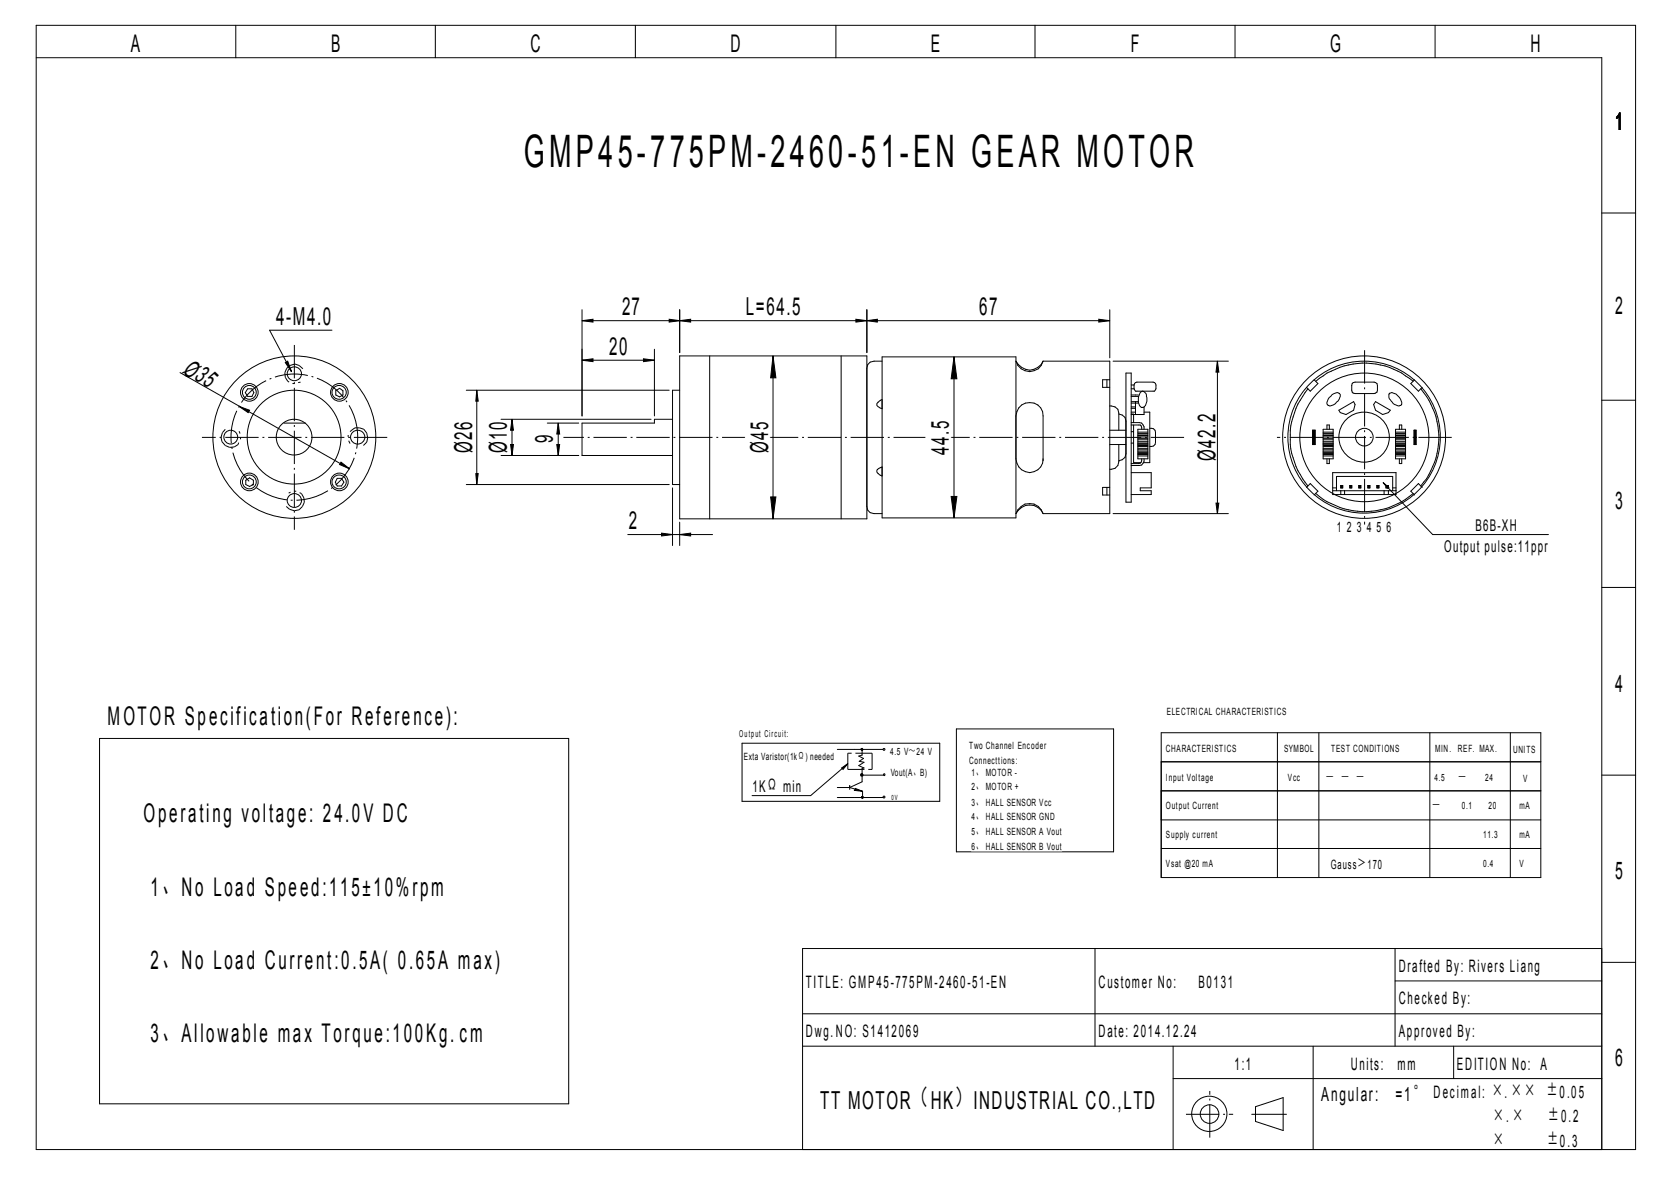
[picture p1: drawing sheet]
<svg xmlns="http://www.w3.org/2000/svg" width="297mm" height="210mm" viewBox="0 0 297 210" stroke-linecap="round" stroke-linejoin="round" font-family="sans-serif">
<g fill="none" stroke="#000" stroke-width=".18">
<path d="M6.4 10.3h278.3v194M6.4 4.5h284.3v199.8h-284.3zM41.9 4.5v5.8M77.4 4.5v5.8M112.9 4.5v5.8M148.6 4.5v5.8M184 4.5v5.8M219.5 4.5v5.8M255.1 4.5v5.8M284.7 37.9h6M59 58.7h-11.1l3.9 7.4M103.5 57h93.8"/>
<path d="M103.5 55v18.9M120.8 55v7.7M154.1 55v7.7M197.3 55v8.6M32 66.2l30.1 17.1M44 69.1h.8l.3 .7-.3 .7h-.8l-.4-.7zM50.5 75.2h3.8M59.7 69.4l.7-.4 .6 .4v.8l-.6 .3-.7-.3zM82.9 69.4h36.1M84.8 69.4v16.7M89.1 74.5h26.6M91 74.5v6.5"/>
<path d="M97.3 75.2h5.6M99.2 75.2v5.8M103.5 64h12.8M116.3 62.1v11.8M119.5 74.5h-3.2v.7h-12.8v5.8h16M120.8 63.3h33.3v28.9h-33.3zM120.8 69.4h-1.3v16.7h1.3M126.2 63.3v28.9M137.4 63.3v28.9M149.5 63.3v28.9M156.8 71h-.2l-.5 .5a.5 .5 0 0 0-.2 .5 .5 .5 0 0 0 .4 .4l.5 .3M156.8 64.2h-1.4l-.7 .2-.4 .4-.2 .7"/>
<path d="M156.8 63.4h23.8v28.6h-23.8zM169.6 63.4v28.6M180.6 73.9a2.41 2.41 0 0 1 2.4-2.3 2.41 2.41 0 0 1 2.4 2.3v8M180.6 64.2a2.61 2.61 0 0 0 2.4 1.6 2.61 2.61 0 0 0 2.4-1.6 2.49 2.49 0 0 1-2.4 1.9 2.49 2.49 0 0 1-2.4-1.9zM185.4 64.2h11.9v27.1h-11.9M196.8 67.5v1.3M197.3 72.2a1.38 1.38 0 0 1 1.6 1.2v3.1M197.3 67.5h-1.3v1.3h1.3M197.3 76.5h2.9M197.3 79h2.9M197.9 64.2h20.5M198.9 79v3.1a1.37 1.37 0 0 1-1.6 1.3"/>
<path d="M198.9 73.6l.6 .2 .5 .4 .2 .7M200.2 66.3h.9v23h-.9zM201.1 73.3h.7M201.1 75.1h1.4a1.02 1.02 0 0 1 .9 1.2M201.1 73.6h.4M201.1 78.8h.4M201.1 76.7h.4M201.1 69.1h.5M201.1 68.4h.5M201.1 70.5h1.3M201.1 70.2h1.3M201.1 71.6h1.3"/>
<path d="M201.1 71.4h1.3M201.1 72.6h.7M201.1 72.3h.7M201.1 75.5h1.6l.2 .5v.3M201.5 73.7v1.4M201.5 75.5v6.7h1.3M201.6 68.4l.1-.2 .4-.3h2.9l.4 .3a1.16 1.16 0 0 1-.2 1.3h-3.4l-.2-.4M201.6 68.4v.7M201.8 71.4v2.3M202.3 78.8h1.7M202.3 79.2h1.7M202.3 79.9h1.7"/>
<path d="M202.3 79.7h1.7M202.3 79.3h1.7M202.3 78.9h1.7M202.3 76.8h1.7M202.3 77.1h1.7M202.3 77.3h1.7M202.3 77.4h1.7M202.3 77.7h1.7M202.3 77.9h1.7M202.3 78.2h1.7M202.3 78.5h1.7M202.3 76.3h1.7v5.2h-1.7z"/>
<path d="M202.7 69.8a.67 .67 0 0 1 .8-.1 .67 .67 0 0 1 .3 .8 1.69 1.69 0 0 1-.6 1.9 .6 .6 0 0 1-.8-.7 2.35 2.35 0 0 1 .3-1.9zM203.4 73.3h1v8.9h-1.1M203.4 72.3v1.4h-2.3M204.4 76.1a.76 .76 0 0 1 1 .7v1.9a.76 .76 0 0 1-1 .6M216.4 64.2v27.1M232.5 69.1a13.3 13.3 0 0 0 0 17.3M233.3 76.5h.5v2.5h-.5zM233.6 67.5l.7 .7-1.4 1.3-.7-.7M233.9 67.7a13 13 0 0 1 7.4-3.1 13 13 0 0 1 9.9 3.1M235.2 78.8h1.8M235.2 79.2h1.8M235.2 79.9h1.8"/>
<path d="M235.2 79.7h1.8M235.2 79.3h1.8M235.2 78.9h1.8M235.2 76.8h1.8M235.2 77.1h1.8M235.2 77.3h1.8M235.2 77.4h1.8M235.2 77.7h1.8M235.2 77.9h1.8M235.2 78.2h1.8M235.2 78.5h1.8M235.2 76.3h1.8v5.2h-1.8z"/>
<path d="M235.9 76.3v-.8h.4v.8M236.7 70.2l.5-.3a.66 .66 0 0 1 .9 0 .66 .66 0 0 1 0 1 2.17 2.17 0 0 1-1.8 1.3 .66 .66 0 0 1-.2-1.2zM238 72.9l2.6-1.5 .3 .5-.3 1-1.3 .8-1-.4zM240.4 68.2l.5-.3h3.4l.5 .3 .1 .3-.1 1.2-.5 .2h-3.8a1.67 1.67 0 0 1-.1-1.7zM244.5 71.4l2.6 1.5-.3 .4-1 .4-1.3-.8-.3-1zM247 69.9h.1a1.82 1.82 0 0 1 2 1.4l.1 .5a.66 .66 0 0 1-1 .2 2.11 2.11 0 0 1-1.3-2zM248.1 78.8h1.8M248.1 79.2h1.8M248.1 79.9h1.8M248.1 79.7h1.8M248.1 79.3h1.8M248.1 78.9h1.8"/>
<path d="M248.1 76.8h1.8M248.1 77.1h1.8M248.1 77.3h1.8M248.1 77.4h1.8M248.1 77.7h1.8M248.1 77.9h1.8M248.1 78.2h1.8M248.1 78.5h1.8M248.1 76.3h1.8v5.2h-1.8zM248.8 76.3v-.8h.4v.8M251.4 76.5h.3v2.5h-.3zM251.5 67.5l-.7 .7 1.3 1.3 .7-.7"/>
<path d="M252.6 69.1a13.2 13.2 0 0 1 0 17.3M284.7 71.1h6M43.7 85.4l.7-.5 .6 .5v.7l-.6 .4-.7-.4zM59.9 85h.8l.4 .7-.4 .7h-.8l-.3-.7zM82.9 86.1h36.1M89.1 81h13.8M111.6 95h15.1M119.5 86.7v10.3M120.8 92.8v4.2M154.1 90l.2 .7 .4 .4 .7 .2h1.4M156.8 83a1.02 1.02 0 0 0-.9 .9l.5 .5 .4 .2M180.6 81.5a2.41 2.41 0 0 0 2.4 2.5 2.41 2.41 0 0 0 2.4-2.5"/>
<path d="M180.9 90.6a2.52 2.52 0 0 1 2.5-1.1 2.52 2.52 0 0 1 2 1.8 2.67 2.67 0 0 0-2.4-1.5 2.67 2.67 0 0 0-2.4 1.5zM196.8 86.6v1.4M197.3 86.6h-1.3v1.4h1.3M197.9 91.3h20.5M200.2 80.6l-.2 .7-.5 .4-.6 .2M201.1 84h3.5v2.7h-1.9v.5h1.9v.7h-3.5M202.3 81h1.7M202.3 80.8h1.7M202.3 80.6h1.7M202.3 80.4h1.7M202.3 80.2h1.7M202.9 81.5a.64 .64 0 0 1-.5 .9h-1.3"/>
<path d="M203.4 81.5a1.02 1.02 0 0 1-.9 1.2h-1.4M232.2 86.6l.7-.6 1.4 1.3-.7 .7M233.9 87.7a13 13 0 0 0 7.4 3.2 13 13 0 0 0 9.9-3.2M235.2 81h1.8M235.2 80.8h1.8M235.2 80.6h1.8M235.2 80.4h1.8M235.2 80.2h1.8M235.9 81.5v.9h.4v-.9M236.9 87.2h11.3M236.9 86.7h.7M236.9 84h11.3v3.9h-11.3z"/>
<path d="M237.6 87.2v-2.5h10v2.5M238.3 86.3h.4v.4h-.4zM238.3 87.2v.7M239 87.2v.7M239.9 86.3h.4v.4h-.4zM241.6 86.3h.3v.4h-.3zM243.2 86.3h.3v.4h-.3zM244.8 86.3h.3v.4h-.3zM245.9 85.8l8.8 9.2h20.6M246 87.2v.7M246.4 86.3h.4v.4h-.4zM246.8 87.2v.7"/>
<path d="M247.6 86.7h.6M248.1 81h1.8M248.1 80.8h1.8M248.1 80.6h1.8M248.1 80.4h1.8M248.1 80.2h1.8M248.8 81.5v.9h.4v-.9M252.8 86.6l-.7-.6-1.3 1.3 .7 .7M284.7 104.4h6M17.7 131.2h83.4v65h-83.4zM131.9 132.1h35.1v10.3h-35.1zM148.8 133.2h4.3"/>
<path d="M148.8 140h2.2M150.7 135.7l-6.6 5.7h-10.4M151 140l2.3 .6v1M151 139.6v.7M153.2 133.4v.8l-.5 .2 .8 .4-.8 .5 .9 .2-.9 .6 .9 .4-.4 .1v.9M153.2 137.9v1.1l-2.2 1M153.4 137.8h3.7M153.4 133.2h3.6M157.1 137.6h.2l-.1 .3zM170 129.6h28v21.8h-28zM206.4 130.2h67.5v25.8h-67.5zM206.4 135.4h67.5"/>
<path d="M227.1 130.2v25.8M234.4 130.2v25.8M254.2 130.2v25.8M268.5 130.2v25.8M284.7 137.8h6M148.8 141.7h4.4M153.5 141.7h3.5M206.4 140.6h67.5M206.4 145.7h67.5M206.4 150.8h67.5M194.6 168.6v17.3M248 168.6v17.3"/>
<path d="M248 174.3h36.7M284.7 171h6M284.7 168.6h-142v35.7M142.7 185.9h142M142.7 180.2h142M208.5 185.9v18.4M208.5 191.7h76.2M222.5 198h6.2M223.2 196.7l4.9-1.6v5.8l-4.9-1.6zM233.4 185.9v18.4M258.4 185.9v5.8"/>
<circle cx="41" cy="77.7" r="1.23"/>
<circle cx="44.3" cy="69.7" r="1.23"/>
<circle cx="44.3" cy="69.7" r="1.57"/>
<circle cx="52.3" cy="77.7" r="8.3"/>
<circle cx="52.3" cy="77.7" r="3.2"/>
<circle cx="52.3" cy="77.7" r="14.5"/>
<circle cx="52.3" cy="66.4" r="1.25"/>
<circle cx="60.3" cy="69.7" r="1.25"/>
<circle cx="60.3" cy="69.7" r="1.57"/>
<circle cx="63.6" cy="77.7" r="1.25"/>
<circle cx="242.5" cy="77.7" r="14.5"/>
<circle cx="242.5" cy="77.7" r="13.5"/>
<circle cx="242.5" cy="77.7" r="4.5"/>
<circle cx="242.5" cy="77.7" r="1.57"/>
<circle cx="242.5" cy="77.7" r="11.5"/>
<circle cx="44.3" cy="85.7" r="1.23"/>
<circle cx="44.3" cy="85.7" r="1.57"/>
<circle cx="52.3" cy="89" r="1.25"/>
<circle cx="60.3" cy="85.7" r="1.25"/>
<circle cx="60.3" cy="85.7" r="1.57"/>
<circle cx="153.2" cy="137.7" r=".17"/>
<circle cx="153.2" cy="133.2" r=".13"/>
<circle cx="157.1" cy="133.2" r=".17"/>
<circle cx="153.3" cy="141.7" r=".13"/>
<circle cx="157.1" cy="141.7" r=".17"/>
<circle cx="215" cy="198" r="3.1"/>
<circle cx="215" cy="198" r="1.65"/>
</g>
<g fill="none" stroke="#000" stroke-width=".18" stroke-dasharray="5.9 .7 .3 .7" stroke-linecap="butt">
<path d="M39.3 77.7l.2 .8M39.5 78.5l.5 .7M39.5 76.9l-.2 .8M40 76.3l-.5 .6M40 79.2l.8 .3M40.8 79.5l.9-.1M41.7 79.4l.6-.4M42.3 79l.1-.3M42.7 77.1l-.2-.5M42.8 78.1v-.4M50.6 66.2l.1 .9M50.7 67.1l.4 .6"/>
<path d="M51 65.5l-.4 .7M51.1 67.7l.3 .2M51.6 65l-.6 .5M52 68.2h.3M52.3 61.3v32.9M52.4 64.7l-.8 .3M53 68l.4-.1M53.2 65l-.8-.3M53.8 65.5l-.6-.5M61.9 77.3v.4M62 78.3l.2 .5M62.4 76.6l-.2 .1"/>
<path d="M63.1 76l-.7 .6M63.9 76h-.8M64.6 79.2l.6-.6M64.7 76.3l-.8-.3M65.2 78.6l.2-.8M65.2 77l-.5-.7M65.4 77.8l-.2-.8M68.8 77.7h-32.9M210.5 77.7h-110.3M242.6 62.2v31M258.1 77.7h-31.1M50.9 90l.6 .5"/>
<path d="M51.5 90.5l.8 .3M51.6 87.5l-.3 .1M52.3 90.8l.9-.2M52.7 87.3h-.4M53.2 90.6l.6-.6M53.6 87.7l-.3-.1M53.8 90l.3-.7M54 88.5l-.4-.8M54.1 89.3l-.1-.8M210.8 198h8.4M215.1 202.2v-8.3"/>
<circle cx="52.3" cy="77.7" r="11.2"/>
</g>
<g fill="#000" stroke="#000" stroke-width=".18">
<path d="M103.5 57l1.9-.3v.5zM119 56.7l1.8 .3-1.8 .2zM120.8 57l2-.3v.5zM152.1 56.7l2 .3-2 .2zM154.1 57l1.9-.3v.5zM195.3 56.7l2 .3-2 .2zM42.5 72.2l1.9 .7-.3 .4zM50.7 64.4l.4-.2 .7 1.9zM84.8 69.4l.2 1.9h-.4zM91 74.5l.3 2h-.5zM90.8 79h.5l-.3 2zM99 79h.5l-.3 2z"/>
<path d="M99.2 75.2l.3 1.9h-.5zM103.5 64l1.9-.2v.5zM114.4 63.8l1.9 .2-1.9 .3zM137.4 63.3l.5 3.9h-.9zM169.6 63.4l.5 3.9h-1zM216.4 64.2l.3 1.9h-.5zM60.6 82.1l1.5 1.2-1.7-.7zM84.6 84.2h.4l-.2 1.9zM117.6 94.8l1.9 .2-1.9 .3zM120.8 95l2-.2v.5zM137 88.3h.9l-.5 3.9zM169.1 88.2h1l-.5 3.8z"/>
<path d="M216.2 89.4h.5l-.3 1.9zM245.9 85.8l1 .8-.2 .2zM149.6 136.5l1.1-.8-.8 1.1zM152.1 140.1l1.2 .5-1.4-.1z"/>
<path d="M233.3 76.5h.5v1.2h-.5zM233.3 77.7h.5v1.3h-.5zM251.4 76.5h.3v1.2h-.3zM251.4 77.7h.3v1.3h-.3z" fill-rule="evenodd"/>
<path d="M238.3 86.3h.4v.4h-.4zM239.9 86.3h.4v.4h-.4zM241.6 86.3h.3v.4h-.3zM243.2 86.3h.3v.4h-.3zM244.8 86.3h.3v.4h-.3zM246.4 86.3h.4v.4h-.4z" fill-rule="evenodd"/>
<path d="M153.1 137.6l.1-.1 .2 .2-.1 .2h-.2z" fill-rule="evenodd"/>
<path d="M153.2 141.6h.2l.1 .1-.2 .2-.1-.1z" fill-rule="evenodd"/>
<circle cx="153.3" cy="133.2" r=".18"/>
</g>
<g fill="#fff" stroke="#fff" stroke-width=".18">
<path d="M49.1 53.8h9.7v4.3h-9.7z" fill-rule="evenodd"/>
<path d="M211.4 73.6h4.4v8.4h-4.4z" fill-rule="evenodd"/>
<path d="M110.6 52h3.2v4.4h-3.2z" fill-rule="evenodd"/>
<path d="M111.8 90h1.4v4.4h-1.4z" fill-rule="evenodd"/>
<path d="M174.1 52h3.2v4.4h-3.2z" fill-rule="evenodd"/>
<path d="M108.3 59.1h3.2v4.3h-3.2z" fill-rule="evenodd"/>
<path d="M132.5 74.9h4.3v5.6h-4.3z" fill-rule="evenodd"/>
<path d="M17.9 124.6h63.5v4.6h-63.5z" fill-rule="evenodd"/>
<path d="M132.6 52h9.6v4.4h-9.6z" fill-rule="evenodd"/>
<path d="M164.6 74.8h4.4v6h-4.4z" fill-rule="evenodd"/>
<path d="M34.6 62l4.9 2.8-2.2 3.7-4.8-2.7z" fill-rule="evenodd"/>
<path d="M79.8 74.9h4.4v5.6h-4.4z" fill-rule="evenodd"/>
<path d="M86 74.9h4.4v5.6h-4.4z" fill-rule="evenodd"/>
<path d="M94.2 77.3h4.4v1.5h-4.4z" fill-rule="evenodd"/>
<path d="M93.1 22.5h119.1v8h-119.1z" fill-rule="evenodd"/>
<path d="M25.5 141.7h47.1v4.9h-47.1z" fill-rule="evenodd"/>
<path d="M25.5 154.8h53.4v4.8h-53.4z" fill-rule="evenodd"/>
<path d="M25.5 167.9h63.4v4.7h-63.4z" fill-rule="evenodd"/>
<path d="M25.5 180.9h60.3v4.9h-60.3z" fill-rule="evenodd"/>
<path d="M262.3 91.7h7.3v2.9h-7.3z" fill-rule="evenodd"/>
<path d="M256.7 95.4h18.5v2.9h-18.5z" fill-rule="evenodd"/>
<path d="M143.3 172.8h35.6v3.2h-35.6z" fill-rule="evenodd"/>
<path d="M195.2 172.8h24.1v3.2h-24.1z" fill-rule="evenodd"/>
<path d="M143.3 181.5h20v3.1h-20z" fill-rule="evenodd"/>
<path d="M195.2 181.5h17.6v3.1h-17.6z" fill-rule="evenodd"/>
<path d="M248.7 169.9h25.1v3.1h-25.1z" fill-rule="evenodd"/>
<path d="M248.7 175.7h12.7v3.1h-12.7z" fill-rule="evenodd"/>
<path d="M248.7 181.5h13.5v3.1h-13.5z" fill-rule="evenodd"/>
<path d="M219.5 187.3h3v3h-3z" fill-rule="evenodd"/>
<path d="M240.1 187.3h11.6v3h-11.6z" fill-rule="evenodd"/>
<path d="M259 187.3h16.1v3h-16.1z" fill-rule="evenodd"/>
<path d="M145.8 192.8h59.5v4.7h-59.5z" fill-rule="evenodd"/>
<path d="M207.3 147.3h9.1v1.8h-9.1z" fill-rule="evenodd"/>
<path d="M254.7 147.3h11.5v1.8h-11.5z" fill-rule="evenodd"/>
<path d="M254.7 142.2h11.2v1.8h-11.2z" fill-rule="evenodd"/>
<path d="M207.3 152.5h8.3v1.7h-8.3z" fill-rule="evenodd"/>
<path d="M270.1 152.5h.7v1.7h-.7z" fill-rule="evenodd"/>
<path d="M254.7 152.5h10.7v1.7h-10.7z" fill-rule="evenodd"/>
<path d="M236.6 152.2h9.1v2.3h-9.1z" fill-rule="evenodd"/>
<path d="M172.7 136.2h8.1v1.9h-8.1z" fill-rule="evenodd"/>
<path d="M172.7 138.8h8.3v1.9h-8.3z" fill-rule="evenodd"/>
<path d="M172.7 141.5h14.2v1.9h-14.2z" fill-rule="evenodd"/>
<path d="M172.7 144.1h14.8v1.9h-14.8z" fill-rule="evenodd"/>
<path d="M172.7 146.7h16v1.9h-16z" fill-rule="evenodd"/>
<path d="M172.7 149.4h16v1.8h-16z" fill-rule="evenodd"/>
<path d="M158.5 141.1h1v1.2h-1z" fill-rule="evenodd"/>
<path d="M158.3 136.2h6.5v1.8h-6.5z" fill-rule="evenodd"/>
<path d="M158.2 132.5h7.4v1.9h-7.4z" fill-rule="evenodd"/>
<path d="M133.8 137.9h8.6v3.1h-8.6z" fill-rule="evenodd"/>
<path d="M132.2 133.4h16v1.9h-16z" fill-rule="evenodd"/>
</g>
<path d="M150.7 133.9v2.9M150.7 136.8h4.3M155 133.9h-4.3M155 136.8v-2.9" fill="none" stroke="#000" stroke-width=".18" stroke-dasharray="3 .7" stroke-linecap="butt"/>
<text font-size="8" x="93.1" y="29.6">GMP45-775PM-2460-51-EN GEAR MOTOR</text>
<g font-size="4.6">
<text x="19.1" y="128.8">MOTOR Specification(For Reference):</text>
<text x="25.5" y="146.1">Operating voltage: 24.0V DC</text>
<text x="26.8" y="159.2">1、No Load Speed:115±10%rpm</text>
<text x="26.8" y="172.2">2、No Load Current:0.5A( 0.65A max)</text>
<text x="26.8" y="185.3">3、Allowable max Torque:100Kg. cm</text>
</g>
<g font-size="4.4">
<text x="49.1" y="57.8">4-M4.0</text>
<text x="110.6" y="56.1">27</text>
<text x="132.6" y="56.1">L=64.5</text>
<text x="174.1" y="56.1">67</text>
<text x="108.3" y="63.2">20</text>
<text x="32.3" y="66.1" transform="rotate(43 32.3 66.1)">Ø35</text>
<text x="136.6" y="76.4" transform="rotate(-90 136.6 76.4)">5</text>
<text x="168.7" y="77.2" transform="rotate(-90 168.7 77.2)">.</text>
<text x="168.7" y="76.2" transform="rotate(-90 168.7 76.2)">5</text>
<text x="83.9" y="80.5" transform="rotate(-90 83.9 80.5)">Ø26</text>
<text x="90.1" y="80.5" transform="rotate(-90 90.1 80.5)">Ø10</text>
<text x="98.3" y="78.8" transform="rotate(-90 98.3 78.8)">9</text>
<text x="136.6" y="80.5" transform="rotate(-90 136.6 80.5)">Ø4</text>
<text x="168.7" y="80.8" transform="rotate(-90 168.7 80.8)">44</text>
<text x="216.1" y="82" transform="rotate(-90 216.1 82)">Ø42.2</text>
<text x="111.8" y="94.1">2</text>
<text x="145.8" y="197.1">TT MOTOR（HK）INDUSTRIAL CO.,LTD</text>
</g>
<g font-size="4.3">
<text x="23.3" y="9.2">A</text>
<text x="58.8" y="9.2">B</text>
<text x="94.3" y="9.2">C</text>
<text x="129.9" y="9.2">D</text>
<text x="165.4" y="9.2">E</text>
<text x="201" y="9.2">F</text>
<text x="236.5" y="9.2">G</text>
<text x="272" y="9.2">H</text>
<text x="287.1" y="23.1">1</text>
<text x="287.1" y="55.9">2</text>
<text x="287.1" y="90.5">3</text>
<text x="287.1" y="123">4</text>
<text x="287.1" y="156.2">5</text>
<text x="287.1" y="189.5">6</text>
</g>
<g font-size="3.5">
<text x="234.9" y="195.7">Angular:</text>
<text x="248.1" y="195.7">=1°</text>
</g>
<g font-size="3">
<text x="248.7" y="172.7">Drafted By: Rivers Liang</text>
<text x="143.3" y="175.6">TITLE: GMP45-775PM-2460-51-EN</text>
<text x="195.2" y="175.6">Customer No:</text>
<text x="213" y="175.6">B0131</text>
<text x="248.7" y="178.5">Checked By:</text>
<text x="143.3" y="184.3">Dwg.NO: S1412069</text>
<text x="195.2" y="184.3">Date: 2014.12.24</text>
<text x="248.7" y="184.3">Approved By:</text>
<text x="219.5" y="190.1">1:1</text>
<text x="240.1" y="190.1">Units:</text>
<text x="248.4" y="190.1">mm</text>
<text x="259" y="190.1">EDITION No: A</text>
<text x="254.8" y="195.1">Decimal: ×. ×× ±0.05</text>
<text x="265.3" y="199.2">×. ×</text>
<text x="265.3" y="203.6">×</text>
<text x="275" y="203.6">±0.3</text>
<text x="275.2" y="199.2">±0.2</text>
</g>
<g font-size="2.9">
<text x="262.3" y="94.4">B6B-XH</text>
<text x="256.7" y="98.1">Output pulse:11ppr</text>
<text x="133.8" y="140.8">1KΩ min</text>
</g>
<g font-size="2.5">
<text x="237.7" y="94.6">1</text>
<text x="239.4" y="94.6">2</text>
<text x="241.2" y="94.6">3</text>
<text x="243" y="94.6">4</text>
<text x="244.7" y="94.6">5</text>
<text x="246.5" y="94.6">6</text>
</g>
<text font-size="2.3" x="236.6" y="154.4">Gauss＞170</text>
<g font-size="1.8">
<text x="207.4" y="127">ELECTRICAL CHARACTERISTICS</text>
<text x="132.2" y="135.1">Exta Varistor(1kΩ) needed</text>
<text x="158.2" y="134.2">4.5 V～24 V</text>
<text x="158.3" y="137.9">Vout(A、B)</text>
<text x="172.3" y="133.2">Two Channel Encoder</text>
<text x="172.3" y="135.7">Connecttions:</text>
<text x="172.7" y="137.9">1、 MOTOR -</text>
<text x="207.3" y="133.6">CHARACTERISTICS</text>
<text x="228.3" y="133.6">SYMBOL</text>
<text x="236.6" y="133.6">TEST CONDITIONS</text>
<text x="255.1" y="133.6">MIN. REF. MAX.</text>
<text x="269" y="133.9">UNITS</text>
<text x="172.7" y="140.5">2、 MOTOR +</text>
<text x="172.7" y="143.2">3、 HALL SENSOR Vcc</text>
<text x="207.3" y="138.8">Input Voltage</text>
<text x="207.3" y="143.8">Output Current</text>
<text x="228.9" y="138.8">Vcc</text>
<text x="235.8" y="138.7">─</text>
<text x="238.5" y="138.7">─</text>
<text x="241.2" y="138.7">─</text>
<text x="254.7" y="143.7">─</text>
<text x="255" y="138.9">4.5</text>
<text x="259.3" y="138.7">─</text>
<text x="259.8" y="143.9">0.1</text>
<text x="264" y="138.9">24</text>
<text x="264.6" y="143.9">20</text>
<text x="270.1" y="143.8">mA</text>
<text x="270.8" y="139">V</text>
<text x="172.7" y="145.8">4、 HALL SENSOR GND</text>
<text x="172.7" y="148.4">5、 HALL SENSOR A Vout</text>
<text x="207.3" y="148.9">Supply current</text>
<text x="263.7" y="148.9">11.3</text>
<text x="270.1" y="148.9">mA</text>
<text x="172.7" y="151.1">6、 HALL SENSOR B Vout</text>
<text x="207.3" y="154.1">Vsat @20 mA</text>
<text x="263.7" y="154.1">0.4</text>
<text x="270.1" y="154.1">V</text>
</g>
<text font-size="1.7" x="131.4" y="131">Output Circuit:</text>
<text font-size="1.3" x="158.5" y="142.3">0V</text>
</svg>
